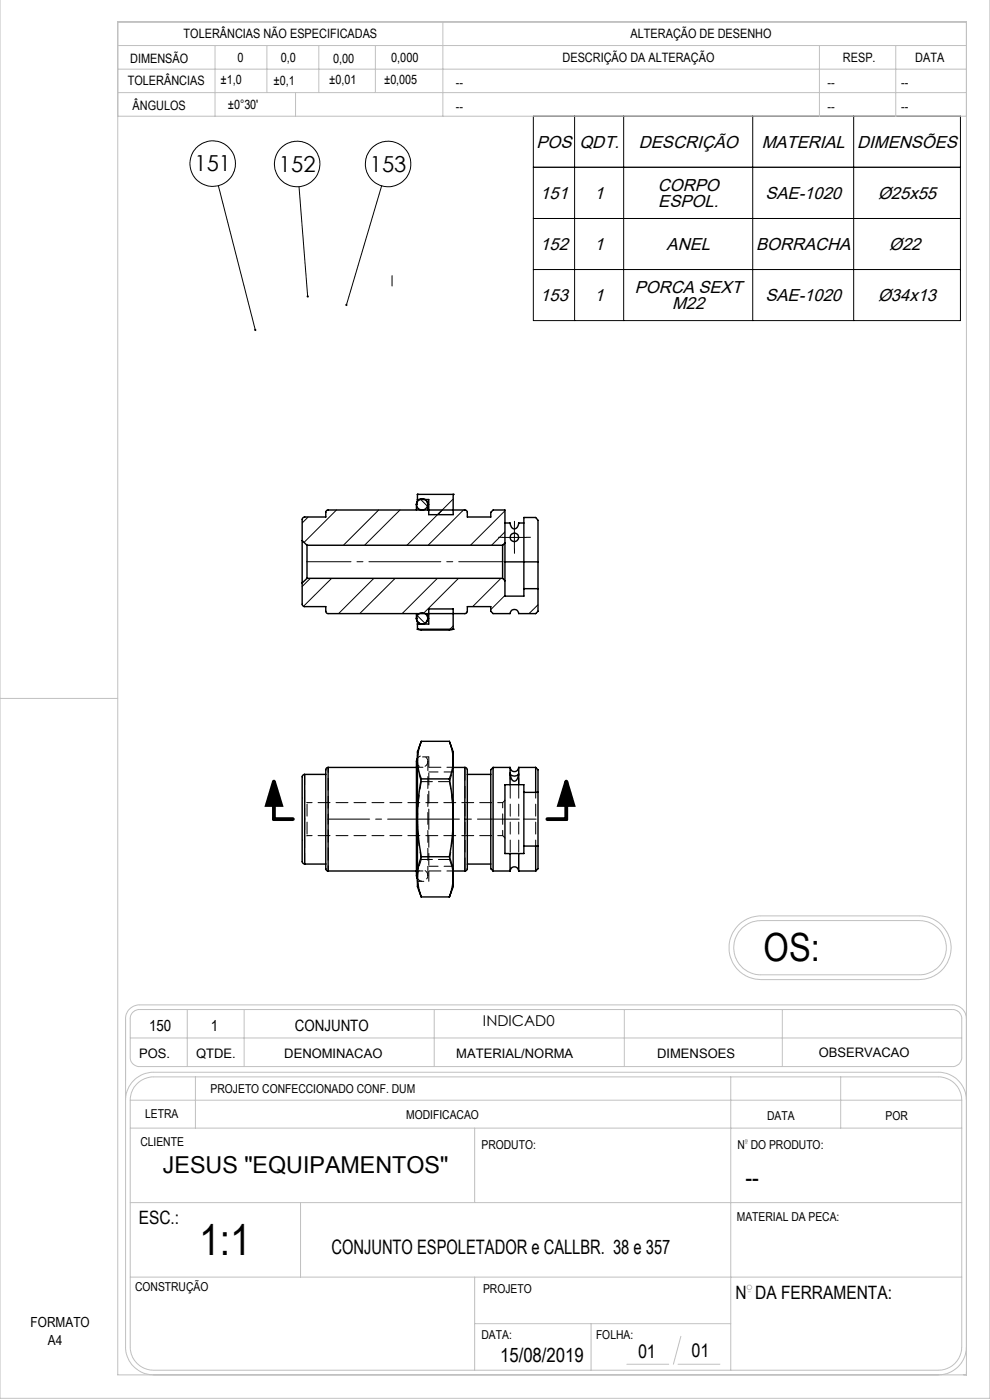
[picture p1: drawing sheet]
<svg xmlns="http://www.w3.org/2000/svg" width="210mm" height="297mm" viewBox="0 0 210 297" stroke-linecap="round" stroke-linejoin="round" font-family="sans-serif">
<g fill="none" stroke="#000" stroke-width=".21">
<path d="M46.3 39.4l7.9 30.6M63.4 39.6l1.9 23.3M81 39.4l-7.5 25.3M113.1 35.5h90.6M113.1 24.7h90.6v43.3h-90.6zM121.9 24.7v43.3M132.3 24.7v43.3M159.7 24.7v43.3M181.1 24.7v43.3M113.1 46.4h90.6M113.1 57.2h90.6M65.4 109.7l-1.3 1.2"/>
<path d="M71.4 108.2l-6.9 6.9M80.3 108.2l-7.5 7.5M84.8 108.2l-7.5 7.5M89.1 105.9l1.6 1.5M96.1 105.9l-9.8 9.8M98.3 108.2l-7.5 7.5M106.6 114h5M107.1 108.4l-7.3 7.3M107.1 112.9l-2.8 2.8M109.1 111.5v5M65.8 122.7l-1.7 1.7M70.3 122.7l-5.9 5.9"/>
<path d="M79.3 122.7l-7.5 7.5M83.8 122.7l-7.5 7.5M88.5 130.6l1.6 1.6M92.8 122.7l-7.5 7.5M96.1 132.8l-.6 .7M97.3 122.7l-7.5 7.5M99.1 129.9l-.3 .2M106.3 122.7l-6 6M107.1 126.3l-3 3M114.1 128.3l-1.9 1.9"/>
<circle cx="45.1" cy="34.7" r="4.8"/>
<circle cx="63" cy="34.8" r="4.8"/>
<circle cx="82.3" cy="34.8" r="4.8"/>
</g>
<path d="M58.1 165.8l1.5 5h-3zM120.1 165.8l1.5 5h-3z" fill="none" stroke="#000" stroke-width=".8" stroke-linecap="butt"/>
<g fill="none" stroke="#c0c0c0" stroke-width=".21">
<path d="M210 -.1v296.7h-210v-296.6M25 4.7h180v287h-180zM25 9.7h180M25 19.6h180M25 14.7h180M45.6 9.7v15M56.6 9.7v9.9M62.7 19.6v5.1M67.6 9.7v9.9M79.6 9.7v9.9M93.9 4.7v20M173.8 9.7v15"/>
<path d="M190 9.7v15M25 24.7h180M0 148.2h25M156.7 196.2l.5-.5a6.7 6.7 0 0 1 4.2-1.4h33.6a6.8 6.8 0 0 1 6.8 6.8 6.8 6.8 0 0 1-6.8 6.7h-33.6a6.8 6.8 0 0 1-6.2-4.2 6.8 6.8 0 0 1 1.5-7.4zM157.4 196.9l.2-.2a5.6 5.6 0 0 1 3.8-1.4h33.6a5.8 5.8 0 0 1 5.7 5.7 5.8 5.8 0 0 1-5.7 5.8h-33.6a5.8 5.8 0 0 1-5.3-3.6 5.8 5.8 0 0 1 1.3-6.3zM28.3 214.7l1.1-.5h172.8a1.93 1.93 0 0 1 1.8 1.9v8.4a1.93 1.93 0 0 1-2 1.8h-172.4a1.92 1.92 0 0 1-2-2v-8.2a1.81 1.81 0 0 1 .7-1.4zM39.7 214.2v12.1M51.8 214.2v12.1M92.1 214.2v12.1M132.4 214.2v12.1M165.9 214.2v12.1M205 216.1a2.94 2.94 0 0 0-3-2.9h-172.4a2.94 2.94 0 0 0-3 2.9v69.6a6 6 0 0 0 6 6"/>
<path d="M26.6 233.4a6 6 0 0 1 6-5.9h166.5a6 6 0 0 1 5.9 5.9M27.6 233.4a4.9 4.9 0 0 1 5-4.9h166.5a4.9 4.9 0 0 1 4.9 4.9M27.6 233.4v52.3a4.9 4.9 0 0 0 5 5h166.5a4.9 4.9 0 0 0 4.9-5v-52.3M27.6 239.3h176.4M27.6 233.4h176.4M27.6 220.2h176.4M41.5 228.5v10.8M100.7 239.3v15.8M155 228.5v62.2M178.3 228.5v10.8M27.6 255.1h176.4M63.7 255.1v15.8"/>
<path d="M158.2 242.6h.2M27.6 270.9h176.4M100.7 270.9v19.8M158.7 274h.5M100.7 280.8h54.3M125.4 280.8v9.9M133 289.4h8.9M143.8 289.4h8.9M144.4 283.5l-1.6 5.9M205 285.7a6 6 0 0 1-5.9 6"/>
<circle cx="158.3" cy="242.1" r=".25"/>
<circle cx="159" cy="273.1" r=".5"/>
</g>
<path d="M69.5 173.8h40.7" fill="none" stroke="#000" stroke-width=".21" stroke-dasharray="15.2 1.3 1.3 1.3" stroke-dashoffset="6.4"/>
<path d="M83.2 58.5v2.2M106.6 114h-.9M109.1 111.5v-.9M109.1 116.5v.9M111.6 114h.9M113.7 173.8h-2.7" fill="none" stroke="#000" stroke-width=".21" stroke-dasharray="15.2 1.3 1.3 1.3"/>
<path d="M106.7 119.2h-41.7" fill="none" stroke="#000" stroke-width=".21" stroke-dasharray="15.2 1.3 1.3 1.3" stroke-dashoffset="5.8"/>
<path d="M58.1 165.8v8h4M120.1 165.8v8h-4" fill="none" stroke="#000" stroke-width=".8"/>
<g fill="#000">
<path d="M54 69.8l-.1 .3 .3 .1v-.2v.2h.1a.24 .24 0 0 0 0-.4 .24 .24 0 0 0-.3 0zM65.1 62.8v.2l.2 .1v-.2v.2a.24 .24 0 0 0 .2-.4 .24 .24 0 0 0-.4 .1zM73.3 64.5v.4l.2-.2-.1 .2 .3-.1-.1-.3z"/>
<path d="M120.1 165.8l1.5 5h-3zM58.1 165.8l1.5 5h-3z"/>
</g>
<g fill="none" stroke="#000" stroke-width=".3">
<path d="M64.1 114.7v-4.5l.2-.4 .2-.1h4.6v-1.1l.4-.4h29.2l.4 .5v1h5v-1l.5-.5h2.5v7M64.1 114.7v9M64.1 114.7l1 1M65.1 115.7v7M65.1 115.7h41.5M88.3 107h.1M88.3 107v1.2M88.5 106v.3M88.5 104.9h.1M88.5 104.9v1.1M88.5 104.9h7.6M88.9 106l-.4 .5-.2 .5"/>
<path d="M90.2 106l.4 .5 .1 .5M90.7 107v1.2M90.7 107h.1M96.1 104.9h.1M96.1 104.9v4.3h-5.2v-3.2h-2.4M106.6 115.7v7M107.1 110.9h1.1a.95 .95 0 0 0 .3 1 .95 .95 0 0 0 1 .2l.4-.5 .1-.7h1.1M107.1 115.2v8M107.1 119.2h7M107.1 115.2l-.5 .5M114.1 119.2v-8.8l-.5-.6h-2.5v15.1M114.1 119.2v5.7"/>
<path d="M64.1 123.7l.1 4.8 .3 .2h4.6v1.1l.4 .4h29.2l.4-.5v-1h5v1l.5 .5h3.6a.92 .92 0 0 1 .9-.9 .92 .92 0 0 1 .9 .9h3.6l.5-.5v-4.8M65.1 122.7l-1 1M65.1 122.7h41.5M88.3 131.2l.3 .7 .7 .5M88.3 131.2h.1M88.3 130.2v1M88.5 131.9v.5M88.5 133.5h.1M88.5 133.5l.9 .2h5.9l.8-.2M88.5 132.4h2.4v-3.2h5.2v4.3M88.5 133.5h7.6M88.5 132.4v1.1"/>
<path d="M90.7 131.2l-.2 .7-.8 .5M90.7 130.2v1M90.7 131.2h.1M96.1 133.5h.1M106.6 122.7l.5 .5M107.1 123.2v3.3h4v-1.6M111.1 124.9h3M89.3 157.5l-.8 2v1.8M95.4 157.5l.7 2v1.8M64.6 164.3l-.3 .1-.2 .4v18l.2 .4 .3 .1M64.6 164.3v19M64.6 164.3h4.5"/>
<path d="M69.6 162.8l-.3 .1-.2 .3v21.2l.2 .3 .3 .1M69.6 162.8v22M69.6 162.8h18.7M88.5 160.9l-.2 .6v24.2l.2 .7M88.5 173.5l.4 5.2 .5 3M88.5 173.5v12.5M88.5 161.3v12.2M88.5 161.3a10.8 10.8 0 0 0 .9 3.9M88.5 161.3a11.2 11.2 0 0 1 .9-4h5.9a10.8 10.8 0 0 1 .8 4M89.4 165.2a44.6 44.6 0 0 0-.9 8.3M89.4 165.2h5.9M95.3 165.2a43.9 43.9 0 0 1 .8 8.3"/>
<path d="M96.1 173.5a44.6 44.6 0 0 1-.8 8.2M96.1 173.5v12.5M96.1 161.3v12.2M96.1 161.3a10.8 10.8 0 0 1-.8 3.9M96.1 162.8h2.5M98.6 162.8l.3 .1 .2 .4v21l-.2 .4-.3 .1M98.6 162.8v22M99.1 164.3h5M104.6 162.8l-.5 .5v21l.5 .5M104.6 162.8v22M104.6 162.8h3.6M108.2 162.8a.92 .92 0 0 0 .9 .9 .92 .92 0 0 0 .9-.9"/>
<path d="M108.2 166.5h-1.1v14.6h1.1M108.2 162.8v1.2M108.2 164.1v2.4M108.2 164a.69 .69 0 0 0 .9 .6l.5-.1 .4-.4a1.64 1.64 0 0 1-.9 1.6h-.2a2.05 2.05 0 0 1-.7-1.6M108.2 166.5h1.8M108.2 164v.1M110 162.8v3.7M110 166.5h1.1v1.6M110 162.8h3.6M111.1 179.5v1.6h-1.1M111.1 168.1v11.4M111.1 179.5h3"/>
<path d="M111.1 168.1h3M113.6 162.8v5.3M113.6 179.5v5.3M113.6 162.8l.5 .5v4.8M114.1 179.5v4.8l-.5 .5M114.1 168.1v11.4M64.6 183.3h4.5M69.6 184.8h18.7M88.5 186l.4 2.7 .5 1.6M88.5 186v2.1l.9 2.2M89.4 181.7a12.3 12.3 0 0 0-.9 4.3M89.4 181.7h5.9"/>
<path d="M89.4 190.3h5.9M95.3 181.7a12.3 12.3 0 0 1 .8 4.3M96.1 186a12.3 12.3 0 0 1-.8 4.3M96.1 186v2.1l-.8 2.2M96.1 184.8h2.5M99.1 183.3h5M104.6 184.8h3.6M108.2 184.8a.92 .92 0 0 1 .9-.9 .92 .92 0 0 1 .9 .9M108.2 181.1v3.7M108.2 181.1h1.8M110 181.1v3.7M110 184.8h3.6"/>
<circle cx="89.6" cy="107" r="1.19"/>
<circle cx="109.1" cy="114" r=".9"/>
<circle cx="89.5" cy="131.2" r="1.2"/>
</g>
<path d="M91 173.8v-13.2M91 187v-13.2" fill="none" stroke="#000" stroke-width=".21" stroke-dasharray="2.5 1.3" stroke-dashoffset=".4"/>
<path d="M91 160.6h-2.4M96.2 162.8h-7.8M108.2 164.1v2.4M110 166.5v-2.3M88.4 184.8h7.8M88.6 186.3a10.8 10.8 0 0 0 .7 3.8M88.6 187h2.4M95.4 190.1a10.8 10.8 0 0 0 .8-3.8" fill="none" stroke="#000" stroke-width=".21" stroke-dasharray="2.5 1.3" stroke-dashoffset="1.2"/>
<path d="M89.4 157.3a12.8 12.8 0 0 0-.8 4.2M88.6 161.5a12.8 12.8 0 0 0 .8 4.3M95.4 165.8l.4-1.6 .4-2.7M96.2 161.5a12.8 12.8 0 0 0-.8-4.2" fill="none" stroke="#000" stroke-width=".21" stroke-dasharray="2.5 1.3" stroke-dashoffset="1"/>
<path d="M89.4 182.3l-.5 1.5-.3 2.5M96.2 186.3a11.1 11.1 0 0 0-.8-4" fill="none" stroke="#000" stroke-width=".21" stroke-dasharray="2.5 1.3" stroke-dashoffset="1.1"/>
<path d="M88.6 174.1a45.6 45.6 0 0 0 .8 8.2M89.4 165.8a45.6 45.6 0 0 0-.8 8.3M96.2 174.1a45.5 45.5 0 0 0-.8-8.3M95.4 182.3a45.6 45.6 0 0 0 .8-8.2" fill="none" stroke="#000" stroke-width=".21" stroke-dasharray="2.5 1.3" stroke-dashoffset=".9"/>
<path d="M89.4 165.8h6M89.4 182.3h6" fill="none" stroke="#000" stroke-width=".21" stroke-dasharray="2.5 1.3" stroke-dashoffset=".2"/>
<path d="M65.1 177.3v-7M108.2 166.5v14.6M110 166.5v14.6" fill="none" stroke="#000" stroke-width=".21" stroke-dasharray="2.5 1.3" stroke-dashoffset="-.3"/>
<path d="M90.8 161.5a1.2 1.2 0 0 1-1.2 1.2 1.2 1.2 0 0 1-1.2-1.2M113.6 168.1v11.4M88.4 185.7a1.2 1.2 0 0 1 1.2-1.2 1.2 1.2 0 0 1 1.2 1.2" fill="none" stroke="#000" stroke-width=".21" stroke-dasharray="2.5 1.3" stroke-dashoffset="1.3"/>
<path d="M106.6 173.8v3.5M106.6 170.3v3.5" fill="none" stroke="#000" stroke-width=".21" stroke-dasharray="2.5 1.3" stroke-dashoffset="1.4"/>
<path d="M96.2 163.8h-5.2M90.8 185.7v-24.2M91 183.8h5.2" fill="none" stroke="#000" stroke-width=".21" stroke-dasharray="2.5 1.3" stroke-dashoffset=".6"/>
<path d="M65.1 177.3h41.5M69.6 173.8v-11M90.8 161.5a1.2 1.2 0 0 0-.9-1.1 1.2 1.2 0 0 0-1.3 .5M106.6 170.3h-41.5M69.6 184.8v-11M88.6 186.4a1.2 1.2 0 0 0 1.3 .5 1.2 1.2 0 0 0 .9-1.2" fill="none" stroke="#000" stroke-width=".21" stroke-dasharray="2.5 1.3" stroke-dashoffset="1.5"/>
<path d="M64.1 178.3l1-1M65.1 170.3l-1-1" fill="none" stroke="#000" stroke-width=".21" stroke-dasharray="2.5 1.3" stroke-dashoffset="2.5"/>
<path d="M106.6 177.3l.5 .5M107.1 169.8l-.5 .5" fill="none" stroke="#000" stroke-width=".21" stroke-dasharray="2.5 1.3"/>
<path d="M98.6 162.8v22" fill="none" stroke="#000" stroke-width=".21" stroke-dasharray="2.5 1.3" stroke-dashoffset="-.2"/>
<path d="M64.6 173.8v-9.5M64.6 183.3v-9.5" fill="none" stroke="#000" stroke-width=".21" stroke-dasharray="2.5 1.3" stroke-dashoffset=".3"/>
<text font-size="9.4" x="42.2" y="266.1">1:1</text>
<text font-size="8.2" x="162" y="203.8">OS:</text>
<text font-size="5.9" x="158.1" y="251.9">--</text>
<text font-size="4.9" x="34.5" y="248.9">JESUS &quot;EQUIPAMENTOS&quot;</text>
<g font-size="4.7">
<text x="41.3" y="36.4">151</text>
<text x="59.2" y="36.5">152</text>
<text x="78.5" y="36.5">153</text>
</g>
<g font-size="4.2">
<text x="70.3" y="265.9">CONJUNTO ESPOLETADOR e CALLBR. 38 e 357</text>
<text x="106.1" y="288.9">15/08/2019</text>
</g>
<g font-size="4.1">
<text x="146.7" y="287.9">01</text>
<text x="135.3" y="288.1">01</text>
</g>
<g font-size="3.9">
<text x="29.4" y="259.7">ESC.:</text>
<text x="156" y="275.6">N DA FERRAMENTA:</text>
</g>
<g font-size="3.7">
<text x="113.8" y="31.4">POS</text>
<text x="122.9" y="31.4">QDT.</text>
<text x="135.5" y="31.4">DESCRIÇÃO</text>
<text x="161.6" y="31.4">MATERIAL</text>
<text x="181.8" y="31.4">DIMENSÕES</text>
<text x="139.5" y="40.4">CORPO</text>
<text x="114.6" y="42.2">151</text>
<text x="126.1" y="42.2">1</text>
<text x="139.6" y="44">ESPOL.</text>
<text x="162.4" y="42.2">SAE-1020</text>
<text x="186.2" y="42.2">Ø25x55</text>
<text x="114.6" y="53">152</text>
<text x="126.1" y="53">1</text>
<text x="141.4" y="53">ANEL</text>
<text x="160.4" y="53">BORRACHA</text>
<text x="188.6" y="53">Ø22</text>
<text x="114.6" y="63.9">153</text>
<text x="126.1" y="63.9">1</text>
<text x="134.6" y="62.1">PORCA SEXT</text>
<text x="142.6" y="65.6">M22</text>
<text x="162.4" y="63.9">SAE-1020</text>
<text x="186.2" y="63.9">Ø34x13</text>
</g>
<g font-size="3.3">
<text x="31.6" y="218.8">150</text>
<text x="44.7" y="218.8">1</text>
<text x="62.5" y="218.8">CONJUNTO</text>
</g>
<text font-size="3.2" x="102.4" y="217.6">INDICAD0</text>
<g font-size="3">
<text x="6.5" y="281.4">FORMATO</text>
<text x="10.2" y="285.4">A4</text>
</g>
<g font-size="2.8">
<text x="29.5" y="224.4">POS.</text>
<text x="41.6" y="224.4">QTDE.</text>
<text x="60.3" y="224.4">DENOMINACAO</text>
<text x="96.8" y="224.4">MATERIAL/NORMA</text>
<text x="139.4" y="224.3">DIMENSOES</text>
<text x="173.7" y="224.2">OBSERVACAO</text>
</g>
<g font-size="2.7">
<text x="38.9" y="8.1">TOLERÂNCIAS NÃO ESPECIFICADAS</text>
<text x="133.8" y="8.1">ALTERAÇÃO DE DESENHO</text>
<text x="27.6" y="13.4">DIMENSÃO</text>
<text x="46.8" y="17.8">±1,0</text>
<text x="50.4" y="13.1">0</text>
<text x="58" y="18">±0,1</text>
<text x="59.6" y="13.2">0,0</text>
<text x="69.8" y="17.8">±0,01</text>
<text x="70.7" y="13.3">0,00</text>
<text x="81.5" y="17.9">±0,005</text>
<text x="83" y="13.2">0,000</text>
<text x="119.3" y="13.2">DESCRIÇÃO DA ALTERAÇÃO</text>
<text x="178.8" y="13.2">RESP.</text>
<text x="194.2" y="13.2">DATA</text>
<text x="27.1" y="18.1">TOLERÂNCIAS</text>
<text x="28.1" y="23.2">ÂNGULOS</text>
<text x="48.3" y="23.1">±0°30'</text>
<text x="96.7" y="18.5">--</text>
<text x="96.7" y="23.5">--</text>
<text x="175.5" y="18.5">--</text>
<text x="175.5" y="23.5">--</text>
<text x="191.1" y="18.5">--</text>
<text x="191.1" y="23.5">--</text>
</g>
<g font-size="2.6">
<text x="44.7" y="231.9">PROJETO CONFECCIONADO CONF. DUM</text>
<text x="30.8" y="237.2">LETRA</text>
<text x="86.2" y="237.3">MODIFICACAO</text>
<text x="162.7" y="237.6">DATA</text>
<text x="187.8" y="237.6">POR</text>
<text x="29.8" y="243.1">CLIENTE</text>
<text x="102.1" y="243.7">PRODUTO:</text>
<text x="156.4" y="243.7">N DO PRODUTO:</text>
<text x="156.3" y="259.1">MATERIAL DA PECA:</text>
<text x="28.7" y="273.8">CONSTRUÇÃO</text>
<text x="102.5" y="274.2">PROJETO</text>
<text x="102.1" y="284.1">DATA:</text>
<text x="126.4" y="284.1">FOLHA:</text>
</g>
</svg>
